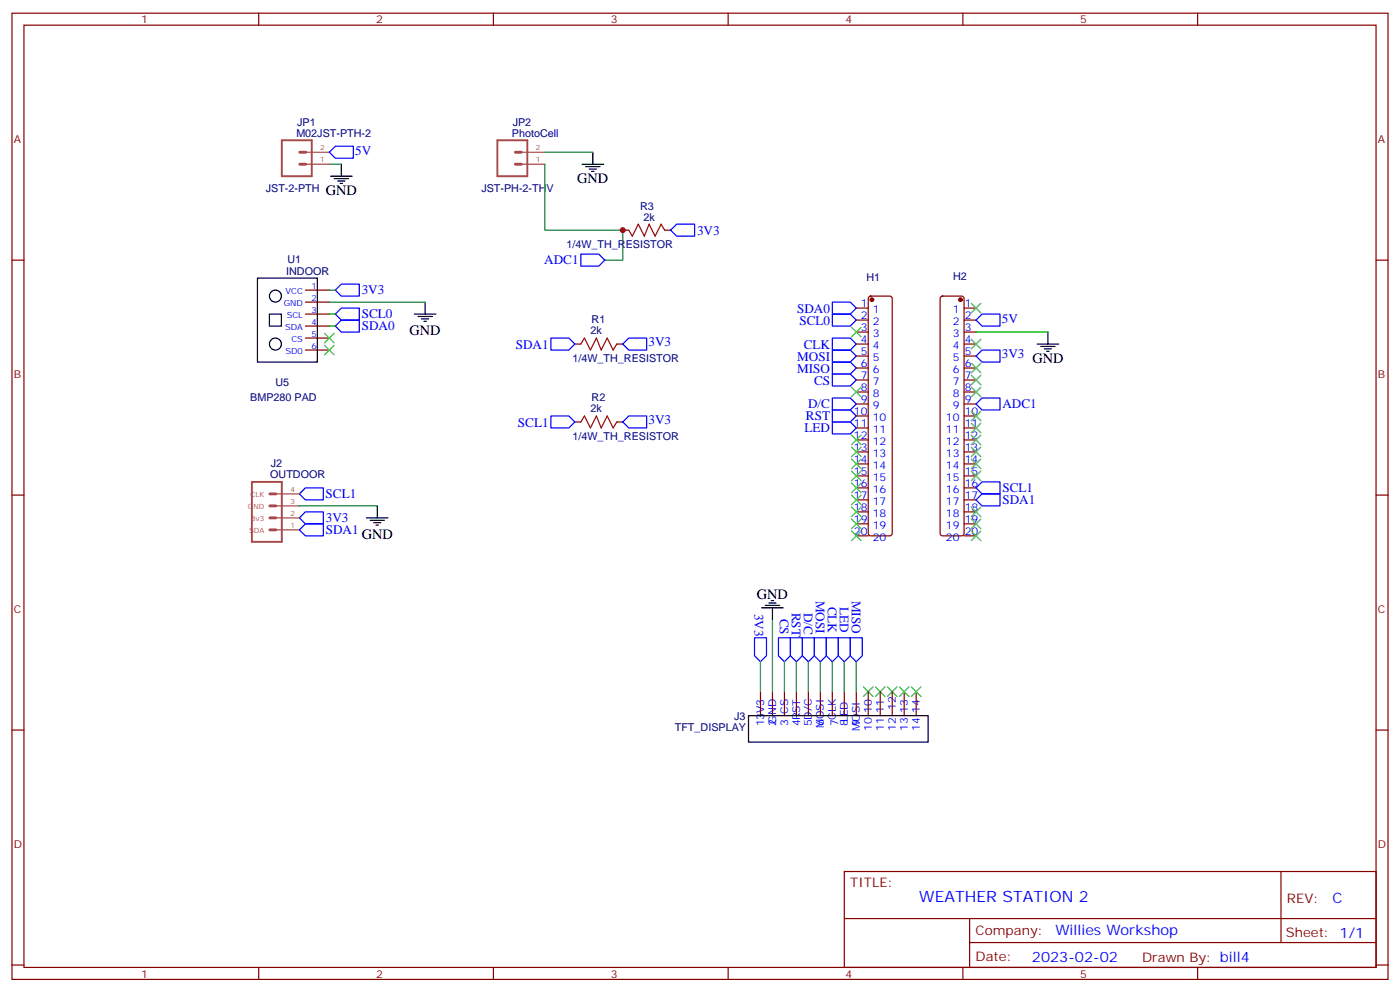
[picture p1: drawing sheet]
<svg xmlns="http://www.w3.org/2000/svg" width="412mm" height="292mm" viewBox="0 0 412 292" stroke-linecap="round" stroke-linejoin="round" font-family="sans-serif">
<g fill="none" stroke="#870000" stroke-width=".35">
<path d="M3.5 3.9h405.4v284.3h-405.4zM7.1 7.4h398.2v277.3h-398.2zM76.2 3.9v3.5M145.3 3.9v3.5M214.5 3.9v3.5M283.6 3.9v3.5M352.8 3.9v3.5M3.5 76.6h3.6M183.4 67.7h1.8M195.8 67.7h1.8M405.3 76.6h3.6M90 85.4h7"/>
<path d="M90 88.9h7M90 92.4h7M90 96h7M90 99.5h7M252.2 90.7h3.6M252.2 94.2h3.6M252.2 97.7h3.6M256 87.3l.5-.2h5.6l.5 .2 .2 .5v69.2l-.2 .5-.5 .2h-5.6l-.5-.2-.2-.5v-69.2zM277.2 87.3l.4-.2h5.7l.5 .2 .2 .5v69.2l-.2 .5-.5 .2h-5.7l-.5-.2-.2-.5v-69.2zM284 90.7h3.5M284 94.2h3.5M284 97.7h3.5"/>
<path d="M90 103h7M169.3 101.2h1.8M181.7 101.2h1.7M252.2 101.2h3.6M252.2 104.8h3.6M252.2 108.3h3.6M252.2 111.8h3.6M252.2 115.4h3.6M252.2 118.9h3.6M284 101.2h3.5M284 104.8h3.5M284 108.3h3.5"/>
<path d="M284 111.8h3.5M284 115.4h3.5M284 118.9h3.5M169.3 124.2h1.8M181.7 124.2h1.7M252.2 122.4h3.6M252.2 125.9h3.6M252.2 129.5h3.6M252.2 133h3.6M252.2 136.5h3.6M284 122.4h3.5M284 125.9h3.5"/>
<path d="M284 129.5h3.5M284 133h3.5M284 136.5h3.5M3.5 145.7h3.6M252.2 140.1h3.6M252.2 143.6h3.6M252.2 147.1h3.6M252.2 150.6h3.6M252.2 154.2h3.6M252.2 157.7h3.6M284 140.1h3.5M284 143.6h3.5"/>
<path d="M284 147.1h3.5M284 150.6h3.5M284 154.2h3.5M284 157.7h3.5M405.3 145.7h3.6M3.5 214.8h3.6M224 203.6v7M227.5 203.6v7M231.1 203.6v7M234.6 203.6v7M238.1 203.6v7M241.7 203.6v7"/>
<path d="M245.2 203.6v7M248.7 203.6v7M252.2 203.6v7M255.8 203.6v7M259.3 203.6v7M262.8 203.6v7M266.3 203.6v7M269.9 203.6v7M405.3 214.8h3.6M248.7 256.5h156.6v28.2h-156.6zM377.3 256.5v20.9M248.7 270.3h156.5"/>
<path d="M285.6 277.4h119.6M285.6 270.3v14.1M3.5 284h3.6M76.2 284.7v3.5M145.3 284.7v3.5M214.5 284.7v3.5M283.6 284.7v3.5M352.8 284.7v3.5M405.3 284h3.6"/>
</g>
<g fill="none" stroke="#000" stroke-width=".35">
<path d="M97.4 51.9h6.3M98.4 52.6h4.3M99.5 53.3h2.1M100.2 54h.7M100.5 48.3v3.6M171.4 48.3h6.4M172.5 49h4.2M173.6 49.7h2.1M174.3 50.4h.7M174.6 44.8v3.5M75.8 81.8h17.7v24.7h-17.7zM79.4 92.4h3.5v3.6h-3.5z"/>
<path d="M122.1 92.4h6.3M123.1 93.1h4.3M124.2 93.8h2.1M124.9 94.5h.7M125.2 88.9v3.5M308.7 97.7v3.5M305.5 101.2h6.4M306.6 102h4.2M307.6 102.7h2.1M308.3 103.4h.7M107.9 152.4h6.4M109 153.1h4.2"/>
<path d="M110.1 153.8h2.1M110.8 154.5h.7M111.1 148.9v3.5M224.4 178.9h6.3M225.4 178.2h4.3M226.5 177.4h2.1M227.2 176.7h.7M227.5 178.9v3.5M220.5 210.6h52.9v7.8h-52.9z"/>
<circle cx="81.1" cy="87.1" r="1.76"/>
<circle cx="81.1" cy="101.2" r="1.76"/>
</g>
<g fill="none" stroke="#00f" stroke-width=".35">
<path d="M97 44.8l1.8-1.8h5.3v3.6h-5.3zM171.1 74.8h5.3l1.8 1.8-1.8 1.7h-5.3zM199.3 66h5.3v3.5h-5.3l-1.7-1.8zM98.8 85.4l1.7-1.8h5.3v3.5h-5.3zM98.8 92.4l1.7-1.7h5.3v3.5h-5.3zM98.8 96l1.7-1.8h5.3v3.5h-5.3zM162.3 99.5h5.3l1.7 1.7-1.7 1.8h-5.3zM245.2 92.4h5.3l1.7 1.8-1.7 1.8h-5.3zM245.2 88.9h5.3l1.7 1.8-1.7 1.7h-5.3zM245.2 99.5h5.3l1.7 1.7-1.7 1.8h-5.3zM287.5 94.2l1.8-1.8h5.3v3.6h-5.3zM183.4 101.2l1.8-1.7h5.3v3.5h-5.3z"/>
<path d="M245.2 103h5.3l1.7 1.8-1.7 1.7h-5.3zM245.2 106.5h5.3l1.7 1.8-1.7 1.8h-5.3zM245.2 110.1h5.3l1.7 1.7-1.7 1.8h-5.3zM245.2 117.1h5.3l1.7 1.8-1.7 1.7h-5.3zM287.5 104.8l1.8-1.8h5.3v3.5h-5.3zM287.5 118.9l1.8-1.8h5.3v3.5h-5.3zM162.3 122.4h5.3l1.7 1.8-1.7 1.7h-5.3zM183.4 124.2l1.8-1.8h5.3v3.5h-5.3zM245.2 120.6h5.3l1.7 1.8-1.7 1.8h-5.3zM245.2 124.2h5.3l1.7 1.7-1.7 1.8h-5.3zM88.2 152.4l1.8-1.8h5.2v3.6h-5.2zM88.2 155.9l1.8-1.7h5.2v3.5h-5.2z"/>
<path d="M90 143.6h5.2v3.5h-5.2l-1.8-1.8zM287.5 143.6l1.8-1.8h5.3v3.5h-5.3zM287.5 147.1l1.8-1.8h5.3v3.6h-5.3zM222.2 187.7h3.6v5.3l-1.8 1.7-1.8-1.7zM229.3 187.7h3.5v5.3l-1.7 1.7-1.8-1.7zM232.8 187.7h3.6v5.3l-1.8 1.7-1.8-1.7zM236.4 187.7h3.5v5.3l-1.8 1.7-1.7-1.7zM239.9 187.7h3.5v5.3l-1.7 1.7-1.8-1.7zM243.4 187.7h3.5v5.3l-1.7 1.7-1.8-1.7zM246.9 187.7h3.6v5.3l-1.8 1.7-1.8-1.7zM250.5 187.7h3.5v5.3l-1.8 1.7-1.7-1.7z"/>
</g>
<g fill="none" stroke="#008700" stroke-width=".35">
<path d="M97 48.3h3.5M160.5 48.3v19.4h22.9v8.9h-5.2M160.5 44.8h14.1M97 85.4h1.8M97 88.9h28.2M97 92.4h1.8M97 96h1.8M287.5 97.7h21.2M88.2 148.9h22.9M224 194.7v8.9M227.5 182.4v21.2M231.1 194.7v8.9"/>
<path d="M234.6 194.7v8.9M238.1 194.7v8.9M241.7 194.7v8.9M245.2 194.7v8.9M248.7 194.7v8.9M252.2 194.7v8.9"/>
</g>
<path d="M83 41.3h8.8v10.6h-8.8zM146.5 41.3h8.8v10.6h-8.8zM74.2 141.8h8.8v17.7h-8.8z" fill="none" stroke="#a64a4a" stroke-width=".56"/>
<path d="M88.3 44.8h1.8M88.3 48.3h1.8M151.8 44.8h1.8M151.8 48.3h1.8M79.5 148.9h1.8M79.5 152.4h1.8M79.5 155.9h1.8M79.5 145.3h1.8" fill="none" stroke="#a64a4a" stroke-width=".85"/>
<path d="M90.1 48.3h6.9M90.1 44.8h6.9M153.6 48.3h6.9M153.6 44.8h6.9M81.3 155.9h6.9M81.3 152.4h6.9M81.3 148.9h6.9M81.3 145.3h6.9" fill="none" stroke="#a64a4a" stroke-width=".35"/>
<g fill="none" stroke="#3c3" stroke-width=".35">
<path d="M95.6 98.1l2.8 2.8M98.4 98.1l-2.8 2.8M250.8 96.3l2.8 2.8M253.6 96.3l-2.8 2.8M286.1 89.3l2.8 2.8M286.1 99.8l2.8 2.9M288.9 89.3l-2.8 2.8M288.9 99.8l-2.8 2.9M95.6 101.6l2.8 2.8M98.4 101.6l-2.8 2.8M250.8 113.9l2.8 2.9M253.6 113.9l-2.8 2.9"/>
<path d="M286.1 106.9l2.8 2.8M286.1 110.4l2.8 2.8M286.1 113.9l2.8 2.9M288.9 106.9l-2.8 2.8M288.9 110.4l-2.8 2.8M288.9 113.9l-2.8 2.9M250.8 138.6l2.8 2.9M250.8 135.1l2.8 2.8M250.8 131.6l2.8 2.8M250.8 128.1l2.8 2.8M253.6 135.1l-2.8 2.8M253.6 138.6l-2.8 2.9"/>
<path d="M253.6 131.6l-2.8 2.8M253.6 128.1l-2.8 2.8M286.1 121l2.8 2.8M286.1 124.5l2.8 2.9M286.1 128.1l2.8 2.8M286.1 131.6l2.8 2.8M286.1 135.1l2.8 2.8M286.1 138.6l2.8 2.9M288.9 121l-2.8 2.8M288.9 124.5l-2.8 2.9M288.9 128.1l-2.8 2.8M288.9 131.6l-2.8 2.8"/>
<path d="M288.9 135.1l-2.8 2.8M288.9 138.6l-2.8 2.9M250.8 156.3l2.8 2.8M250.8 152.8l2.8 2.8M250.8 149.2l2.8 2.8M250.8 145.7l2.8 2.8M250.8 142.2l2.8 2.8M253.6 142.2l-2.8 2.8M253.6 145.7l-2.8 2.8M253.6 149.2l-2.8 2.8M253.6 156.3l-2.8 2.8M253.6 152.8l-2.8 2.8"/>
<path d="M286.1 152.8l2.8 2.8M286.1 156.3l2.8 2.8M286.1 149.2l2.8 2.8M288.9 152.8l-2.8 2.8M288.9 156.3l-2.8 2.8M288.9 149.2l-2.8 2.8M254.4 202.1l2.8 2.9M257.2 202.1l-2.8 2.9M257.9 202.1l2.8 2.9M260.7 202.1l-2.8 2.9M261.4 202.1l2.8 2.9M264.2 202.1l-2.8 2.9"/>
<path d="M264.9 202.1l2.9 2.9M267.8 202.1l-2.9 2.9M268.5 202.1l2.8 2.9M271.3 202.1l-2.8 2.9"/>
</g>
<g fill="#870000" stroke="#870000" stroke-width=".35">
<circle cx="282.9" cy="88.2" r=".53"/>
<circle cx="256.8" cy="88.2" r=".53"/>
</g>
<path d="M185.2 67.7l1.1 1.8 1.7-3.5 1.8 3.5 1.4-3.5 1.8 3.5 1.7-3.5 1.1 1.7M171.1 101.2l1.1-1.7 1.7 3.5 1.8-3.5 1.4 3.5 1.8-3.5 1.7 3.5 1.1-1.8M171.1 124.2l1.1-1.8 1.7 3.5 1.8-3.5 1.4 3.5 1.8-3.5 1.7 3.5 1.1-1.7" fill="none" stroke="#a10000" stroke-width=".35"/>
<circle cx="183.4" cy="67.7" r=".88" fill="#c00"/>
<text font-size="4.6" fill="#00f" x="270.8" y="265.5">WEATHER STATION 2</text>
<g font-size="4.2">
<text x="170" y="54">GND</text>
<text x="96" y="57.5">GND</text>
<text x="120.6" y="98.6">GND</text>
<text x="304.1" y="106.9">GND</text>
<text x="106.5" y="158.7">GND</text>
<text x="223" y="176.4">GND</text>
</g>
<g font-size="4.2" fill="#00f">
<text x="392.5" y="265.7">C</text>
<text x="310.9" y="275.3">Willies Workshop</text>
<text x="304" y="283.1">2023-02-02</text>
</g>
<g font-size="3.9" fill="#00f">
<text x="104.6" y="45.7">5V</text>
<text x="205.3" y="69.1">3V3</text>
<text x="160.3" y="77.6">ADC1</text>
<text x="106.5" y="86.5">3V3</text>
<text x="106.5" y="93.5">SCL0</text>
<text x="234.8" y="92">SDA0</text>
<text x="235.5" y="95.6">SCL0</text>
<text x="295.1" y="95.1">5V</text>
<text x="106.5" y="97">SDA0</text>
<text x="191" y="102">3V3</text>
<text x="151.9" y="102.6">SDA1</text>
<text x="234.8" y="106.1">MOSI</text>
<text x="236.8" y="102.6">CLK</text>
<text x="295.1" y="105.5">3V3</text>
<text x="234.8" y="109.6">MISO</text>
<text x="239.8" y="113.2">CS</text>
<text x="152.6" y="125.6">SCL1</text>
<text x="191" y="124.9">3V3</text>
<text x="237.4" y="123.7">RST</text>
<text x="238" y="120.2">D/C</text>
<text x="295.3" y="120.2">ADC1</text>
<text x="236.9" y="127.2">LED</text>
<text x="95.9" y="146.6">SCL1</text>
<text x="295.3" y="144.8">SCL1</text>
<text x="295.3" y="148.4">SDA1</text>
<text x="96" y="153.5">3V3</text>
<text x="96" y="157">SDA1</text>
<text x="240.3" y="176.7" transform="rotate(90 240.3 176.7)">MOSI</text>
<text x="243.9" y="178.5" transform="rotate(90 243.9 178.5)">CLK</text>
<text x="247.4" y="178.7" transform="rotate(90 247.4 178.7)">LED</text>
<text x="250.9" y="176.7" transform="rotate(90 250.9 176.7)">MISO</text>
<text x="222.2" y="180.6" transform="rotate(90 222.2 180.6)">3V3</text>
<text x="229.7" y="182" transform="rotate(90 229.7 182)">CS</text>
<text x="233.3" y="180.3" transform="rotate(90 233.3 180.3)">RST</text>
<text x="236.8" y="180.3" transform="rotate(90 236.8 180.3)">D/C</text>
</g>
<g font-size="3.9" fill="#800">
<text x="250.5" y="261.1">TITLE:</text>
<text x="379.1" y="265.7">REV:</text>
<text x="287.4" y="275.3">Company:</text>
<text x="378.7" y="275.9">Sheet: 1/1</text>
<text x="287.4" y="282.9">Date:</text>
<text x="336.4" y="283">Drawn By: bill4</text>
</g>
<g font-size="3.2" fill="#800">
<text x="41.6" y="6.9">1</text>
<text x="110.8" y="6.9">2</text>
<text x="179.9" y="6.9">3</text>
<text x="249.1" y="6.9">4</text>
<text x="318.2" y="6.9">5</text>
<text x="4.1" y="42">A</text>
<text x="405.9" y="42">A</text>
<text x="4.1" y="111.1">B</text>
<text x="405.9" y="111.1">B</text>
<text x="4.1" y="180.3">C</text>
<text x="405.9" y="180.3">C</text>
<text x="4.1" y="249.4">D</text>
<text x="405.9" y="249.4">D</text>
<text x="41.6" y="287.7">1</text>
<text x="110.8" y="287.7">2</text>
<text x="179.9" y="287.7">3</text>
<text x="249.1" y="287.7">4</text>
<text x="318.2" y="287.7">5</text>
</g>
<g font-size="3.2" fill="#000080">
<text x="87.3" y="40.2">M02JST-PTH-2</text>
<text x="87.5" y="37">JP1</text>
<text x="150.8" y="40.2">PhotoCell</text>
<text x="151" y="37">JP2</text>
<text x="78.3" y="56.6">JST-2-PTH</text>
<text x="141.8" y="56.6">JST-PH-2-THV</text>
<text x="188.5" y="61.7">R3</text>
<text x="189.6" y="64.9">2k</text>
<text x="84.7" y="77.5">U1</text>
<text x="166.9" y="73">1/4W_TH_RESISTOR</text>
<text x="84.3" y="80.8">INDOOR</text>
<text x="255.2" y="82.8">H1</text>
<text x="280.7" y="82.3">H2</text>
<text x="174.3" y="95.1">R1</text>
<text x="174" y="98.4">2k</text>
<text x="168.6" y="106.5">1/4W_TH_RESISTOR</text>
<text x="81.1" y="113.6">U5</text>
<text x="73.7" y="117.9">BMP280 PAD</text>
<text x="174.3" y="118">R2</text>
<text x="174" y="121.4">2k</text>
<text x="168.6" y="129.5">1/4W_TH_RESISTOR</text>
<text x="79.8" y="137.5">J2</text>
<text x="79.6" y="140.8">OUTDOOR</text>
<text x="198.8" y="215">TFT_DISPLAY</text>
<text x="216.2" y="211.8">J3</text>
</g>
<g font-size="3.2" fill="#00f">
<text x="253.6" y="90.3">1</text>
<text x="253.6" y="93.8">2</text>
<text x="257.1" y="92.1">1</text>
<text x="257.1" y="95.6">2</text>
<text x="280.7" y="92.1">1</text>
<text x="280.7" y="95.6">2</text>
<text x="284.2" y="90.3">1</text>
<text x="284.2" y="93.8">2</text>
<text x="253.6" y="97.4">3</text>
<text x="253.6" y="100.9">4</text>
<text x="257.1" y="99.1">3</text>
<text x="280.7" y="99.1">3</text>
<text x="284.2" y="97.4">3</text>
<text x="284.2" y="100.9">4</text>
<text x="253.6" y="104.4">5</text>
<text x="253.6" y="107.9">6</text>
<text x="257.1" y="102.7">4</text>
<text x="257.1" y="106.2">5</text>
<text x="280.7" y="102.7">4</text>
<text x="280.7" y="106.2">5</text>
<text x="284.2" y="104.4">5</text>
<text x="284.2" y="107.9">6</text>
<text x="253.6" y="111.5">7</text>
<text x="257.1" y="109.7">6</text>
<text x="257.1" y="113.2">7</text>
<text x="280.7" y="109.7">6</text>
<text x="280.7" y="113.2">7</text>
<text x="284.2" y="111.5">7</text>
<text x="253.6" y="115">8</text>
<text x="253.6" y="118.5">9</text>
<text x="257.1" y="116.8">8</text>
<text x="280.7" y="116.8">8</text>
<text x="284.2" y="115">8</text>
<text x="284.2" y="118.5">9</text>
<text x="251.6" y="122.1">10</text>
<text x="251.6" y="125.6">11</text>
<text x="257.1" y="120.3">9</text>
<text x="257.1" y="123.8">10</text>
<text x="278.6" y="123.8">10</text>
<text x="280.7" y="120.3">9</text>
<text x="284.2" y="122.1">10</text>
<text x="284.2" y="125.6">11</text>
<text x="251.6" y="129.1">12</text>
<text x="257.1" y="127.4">11</text>
<text x="257.1" y="130.9">12</text>
<text x="278.6" y="127.4">11</text>
<text x="278.6" y="130.9">12</text>
<text x="284.2" y="129.1">12</text>
<text x="251.6" y="132.6">13</text>
<text x="251.6" y="136.2">14</text>
<text x="257.1" y="134.4">13</text>
<text x="257.1" y="137.9">14</text>
<text x="278.6" y="134.4">13</text>
<text x="278.6" y="137.9">14</text>
<text x="284.2" y="132.6">13</text>
<text x="284.2" y="136.2">14</text>
<text x="251.6" y="139.7">15</text>
<text x="251.6" y="143.2">16</text>
<text x="257.1" y="141.5">15</text>
<text x="278.6" y="141.5">15</text>
<text x="284.2" y="139.7">15</text>
<text x="284.2" y="143.2">16</text>
<text x="251.6" y="146.8">17</text>
<text x="257.1" y="145">16</text>
<text x="257.1" y="148.5">17</text>
<text x="278.6" y="145">16</text>
<text x="278.6" y="148.5">17</text>
<text x="284.2" y="146.8">17</text>
<text x="251.6" y="150.3">18</text>
<text x="251.6" y="153.8">19</text>
<text x="257.1" y="152">18</text>
<text x="257.1" y="155.6">19</text>
<text x="278.6" y="152">18</text>
<text x="278.6" y="155.6">19</text>
<text x="284.2" y="150.3">18</text>
<text x="284.2" y="153.8">19</text>
<text x="251.6" y="157.3">20</text>
<text x="257.1" y="159.1">20</text>
<text x="278.6" y="159.1">20</text>
<text x="284.2" y="157.3">20</text>
<text x="256.8" y="209.7" transform="rotate(-90 256.8 209.7)">10</text>
<text x="260.3" y="209.7" transform="rotate(-90 260.3 209.7)">11</text>
<text x="263.9" y="209" transform="rotate(-90 263.9 209)">12</text>
<text x="267.4" y="209.7" transform="rotate(-90 267.4 209.7)">13</text>
<text x="270.9" y="209.7" transform="rotate(-90 270.9 209.7)">14</text>
<text x="225.1" y="213.8" transform="rotate(-90 225.1 213.8)">13V3</text>
<text x="228.6" y="213.8" transform="rotate(-90 228.6 213.8)">2GND</text>
<text x="232.1" y="213.8" transform="rotate(-90 232.1 213.8)">3</text>
<text x="232.1" y="210.1" transform="rotate(-90 232.1 210.1)">CS</text>
<text x="235.7" y="213.8" transform="rotate(-90 235.7 213.8)">4RST</text>
<text x="239.2" y="213.8" transform="rotate(-90 239.2 213.8)">5D/C</text>
<text x="242.7" y="214.3" transform="rotate(-90 242.7 214.3)">MOSI</text>
<text x="242.7" y="213.8" transform="rotate(-90 242.7 213.8)">6</text>
<text x="246.9" y="213.8" transform="rotate(-90 246.9 213.8)">7CLK</text>
<text x="249.8" y="213.8" transform="rotate(-90 249.8 213.8)">8LED</text>
<text x="253.3" y="215" transform="rotate(-90 253.3 215)">MOSI</text>
<text x="253.3" y="213.8" transform="rotate(-90 253.3 213.8)">9</text>
<text x="256.8" y="215.2" transform="rotate(-90 256.8 215.2)">10</text>
<text x="260.3" y="215.2" transform="rotate(-90 260.3 215.2)">11</text>
<text x="263.9" y="215.2" transform="rotate(-90 263.9 215.2)">12</text>
<text x="267.4" y="215.2" transform="rotate(-90 267.4 215.2)">13</text>
<text x="270.9" y="215.2" transform="rotate(-90 270.9 215.2)">14</text>
</g>
<g font-size="2.5" fill="#00f">
<text x="83.6" y="90">GND</text>
<text x="84.1" y="86.4">VCC</text>
<text x="91.7" y="85">1</text>
<text x="91.7" y="88.5">2</text>
<text x="84.5" y="93.5">SCL</text>
<text x="91.7" y="92.1">3</text>
<text x="91.7" y="95.6">4</text>
<text x="84" y="97">SDA</text>
<text x="85.8" y="100.5">CS</text>
<text x="91.7" y="99.1">5</text>
<text x="84.1" y="104.1">SD0</text>
<text x="91.7" y="102.7">6</text>
</g>
<g font-size="2.1" fill="#a54b4b">
<text x="94.3" y="47.6">1</text>
<text x="94.3" y="44.1">2</text>
<text x="157.8" y="47.6">1</text>
<text x="157.8" y="44.1">2</text>
<text x="73" y="149.9">GND</text>
<text x="73.8" y="146.4">CLK</text>
<text x="85.5" y="148.2">3</text>
<text x="85.5" y="144.6">4</text>
<text x="73.9" y="153.4">3v3</text>
<text x="85.5" y="155.2">1</text>
<text x="85.5" y="151.7">2</text>
<text x="73.4" y="157">SDA</text>
</g>
</svg>
